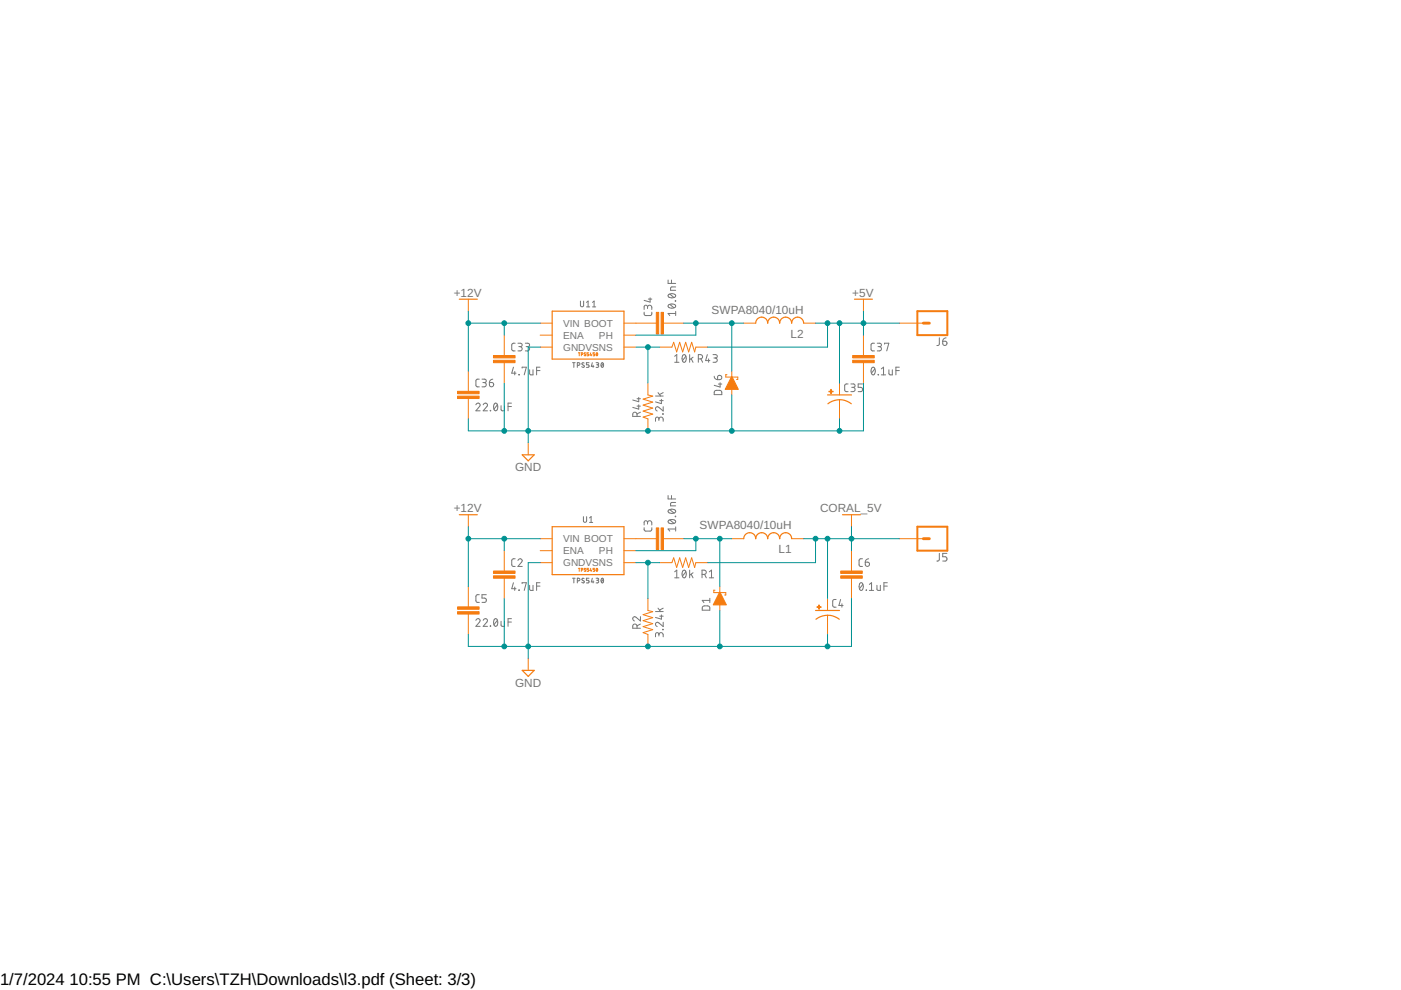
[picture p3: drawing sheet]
<svg xmlns="http://www.w3.org/2000/svg" width="297mm" height="210mm" viewBox="0 0 297 210" stroke-linecap="round" stroke-linejoin="round" font-family="sans-serif">
<g fill="none" stroke="#757575" stroke-width=".21">
<path d="M141.6 59.4v.7h1.7M142.4 59.4v.7M108.9 77.9l-.4 1.2h.9M109.1 78.8v.7M109.2 72.8h-.5l-.2 .3v1.1l.2 .2h.5M109.8 72.8h.6a.36 .36 0 0 1 .3 .3 .36 .36 0 0 1-.3 .4h-.4M110 79.4l.1 .1zM110.3 73.5a.46 .46 0 0 1 .4 .4 .46 .46 0 0 1-.4 .5h-.5M110.7 78v-.1h.9l-.5 1.6M111.4 72.8h.5a.36 .36 0 0 1 .4 .3 .36 .36 0 0 1-.4 .4h-.4M111.8 73.5a.46 .46 0 0 1 .5 .4 .46 .46 0 0 1-.5 .5h-.4M112.3 78.4v.9l.3 .2h.4v-1.1"/>
<path d="M113.8 78.6h.7M114.5 77.9h-.7v1.6M121.4 76.9h.5M121.7 76.9v1M122.4 77.4l.5-.1 .1-.2-.2-.2h-.4v1M123.1 63.8v.9l.2 .3 .4-.1v-1.1M123.8 77l-.2-.1-.2 .2 .5 .5v.2l-.2 .1-.4-.2M124.4 64.1l.3-.3v1.3M124.4 65.1h.6M124.9 76.9h-.6v.4l.5 .1 .1 .2-.1 .3h-.5M125.6 76.9l-.2 .8h.5M125.6 65.1h.7"/>
<path d="M125.6 64.1l.4-.3v1.3M125.8 77.4v.5M126.4 76.9l.5 .1-.1 .3h-.3M126.7 77.3l.2 .1v.4l-.5 .1M127.6 77v-.1a.5 .5 0 0 1 .4 .5 .5 .5 0 0 1-.4 .5l-.2-.5zM127.9 77.1l-.4 .6M136.6 66.2v.5l.3 .2h1.1l.2-.2v-.5M137.3 65.2a.46 .46 0 0 1 .4-.5 .46 .46 0 0 1 .5 .5v.4M137.3 65.4v-.3a.36 .36 0 0 0-.4-.4 .36 .36 0 0 0-.3 .4v.5M137.5 63.4h.7M137.8 63.1v1l-1.2-.4M141.8 64.6a1 1 0 0 1 1.5 .3 .95 .95 0 0 1-1.7 0z"/>
<path d="M141.8 62.5a1 1 0 0 1 1.5 .2 .95 .95 0 0 1-1.7 0zM142 64.5l.9 .8M142 62.4l.9 .7M143 75.5l.5-.3v1.6M143 76.8h1M143.2 63.8l.1 .1zM143.3 60.8l-1 .1-.1 .2v.5h1.1M143.3 66.5h-1.7l.4 .4M143.3 66v.9M144.8 75.3l.3-.1a.97 .97 0 0 1 0 1.6 1.02 1.02 0 0 1-.3-1.5zM145.4 75.5l-.7 1M146.2 75.2v1.6"/>
<path d="M146.5 76.1l.4 .7M146.9 75.7l-.7 .6M148.1 76.1h.4a.46 .46 0 0 0 .5-.5 .46 .46 0 0 0-.5-.4h-.4v1.6M148.6 76.1l.4 .7M150 75.2l-.4 1.3h.9M150.2 76.1v.7M151.2 75.2h.5a.36 .36 0 0 1 .4 .3 .36 .36 0 0 1-.4 .4h-.3M151.4 79.8l.2 .4 .5 .3M151.6 75.9a.46 .46 0 0 1 .5 .5 .46 .46 0 0 1-.5 .4h-.4M152.3 79.7a.47 .47 0 0 1 .7 .2 .47 .47 0 0 1-.4 .6h-.5zM184.9 78l.2-.1a.95 .95 0 0 1 0 1.6 1 1 0 0 1-.2-1.5zM185.4 72.8h-.5l-.2 .3v1.1l.2 .2h.5"/>
<path d="M185.5 78.2l-.7 .9M186 72.8h.5a.36 .36 0 0 1 .4 .3 .36 .36 0 0 1-.4 .4h-.3M186.2 79.4l.1 .1zM186.4 73.5a.46 .46 0 0 1 .5 .4 .46 .46 0 0 1-.5 .5h-.4M186.9 79.5h.9M186.9 78.2l.4-.3v1.6M187.5 73v-.2h.9l-.4 1.6M188.5 78.4v.9l.2 .2h.5v-1.1M189.9 78.6h.8M190.7 77.9h-.8v1.6M199.2 71.6l-.1 1.4-.5 .3M199.9 72.3h.5a.45 .45 0 0 1 .4 .5 .45 .45 0 0 1-.5 .4 .45 .45 0 0 1-.4-.4z"/>
<path d="M200.6 71.6l-.6 .3-.1 .4M100.9 85.8a.44 .44 0 0 1 .6-.3 .44 .44 0 0 1 .2 .7l-.8 .9h.9M101.6 80.4h-.5l-.2 .4v1l.2 .2h.5M102.2 80.4h.5a.36 .36 0 0 1 .4 .4 .36 .36 0 0 1-.4 .3h-.3M102.4 85.8a.45 .45 0 0 1 .7-.3 .45 .45 0 0 1 .1 .7l-.8 .9h1M102.7 81.1a.46 .46 0 0 1 .4 .5 .46 .46 0 0 1-.4 .4h-.5M103.8 81.1h.5a.45 .45 0 0 1 .4 .5 .45 .45 0 0 1-.5 .4 .45 .45 0 0 1-.4-.4zM103.9 87l.1 .1zM104.5 80.4l-.6 .3-.1 .4M104.8 85.6l.3-.1a.97 .97 0 0 1 0 1.6 1.02 1.02 0 0 1-.3-1.5zM105.5 85.8l-.8 .9M106.2 86l.1 .9 .2 .2h.5v-1.1"/>
<path d="M107.7 86.2h.7M108.4 85.5h-.7v1.6M135.1 88.3v-.5a.46 .46 0 0 0-.5-.4 .46 .46 0 0 0-.4 .4v.5h1.6M135.1 86.1h.7M135.1 84.5h.7M135.4 85.8v.9l-1.2-.3M135.4 84.3v.9l-1.2-.4M135.8 87.4l-.7 .4M139 84h1.6M139.5 83.2l.6 .8M139.7 88.9a.46 .46 0 0 1 .5-.5 .46 .46 0 0 1 .4 .5v.4M139.7 89.2v-.4a.36 .36 0 0 0-.4-.4 .36 .36 0 0 0-.3 .4v.5"/>
<path d="M139.9 84.9h.7M140.2 84.7v.9l-1.2-.4M140.5 87.7l.1 .1zM140.6 86.2v.9l-.9-.7a.44 .44 0 0 0-.7 .1 .44 .44 0 0 0 .3 .6M140.6 83.2l-.8 .5M151.6 82.9l1.2-.1 .2 .2v.7h-1.6zM152.3 81.4h.7M152.7 81.2v.9l-1.3-.4M179.8 81.4h-.5l-.2 .4v1l.2 .2h.5M180.4 81.4h.5a.36 .36 0 0 1 .4 .4 .36 .36 0 0 1-.4 .3h-.3M180.8 82.1a.46 .46 0 0 1 .5 .5 .46 .46 0 0 1-.5 .4h-.4M182.9 81.4h-1v.7h.6a.46 .46 0 0 1 .4 .5 .46 .46 0 0 1-.4 .4h-.6"/>
<path d="M109.2 118.5l-.6 .1-.1 .2v1.1l.2 .2h.5M109.8 118.8a.44 .44 0 0 1 .6-.3 .44 .44 0 0 1 .2 .7l-.8 .9h.9M123.7 109.5v1.1l.3 .1 .3-.1 .1-1.1M125 109.8l.3-.3v1.3M125 110.8h.7M136.6 111.9v.5l.3 .2h1.1l.2-.2v-.5M137.3 110.8a.46 .46 0 0 1 .4-.4 .46 .46 0 0 1 .5 .4v.5M137.3 111.1v-.3a.36 .36 0 0 0-.4-.4 .36 .36 0 0 0-.3 .4v.5M141.6 105.1v.7h1.7M141.8 110.3a1 1 0 0 1 1.5 .3 .95 .95 0 0 1-1.7 0zM141.8 108.2a1 1 0 0 1 1.5 .2 .95 .95 0 0 1-1.7 0zM142 110.2l.9 .8"/>
<path d="M142 108.1l.9 .7M142.4 105.1v.7M143.2 109.5l.1 .1zM143.3 106.5h-.8l-.3 .3v.5h1.1M143.3 111.7v.9M143.3 112.2h-1.7l.4 .4M182.9 118.5h-.5l-.3 .3 .1 1.1 .2 .2h.5M183.5 119.2h.5a.45 .45 0 0 1 .4 .5 .45 .45 0 0 1-.5 .4 .45 .45 0 0 1-.4-.4zM184.2 118.5l-.6 .3-.1 .4M199.2 117.3l-.1 1.4-.5 .3M200.8 117.3h-.9v.7h.5a.46 .46 0 0 1 .4 .5 .46 .46 0 0 1-.4 .5h-.5M100.9 131.5a.44 .44 0 0 1 .6-.3 .44 .44 0 0 1 .2 .7l-.8 .9h.9"/>
<path d="M101.6 126.1h-.5l-.2 .3v1.1l.2 .2h.5M102.4 131.5a.45 .45 0 0 1 .7-.3 .45 .45 0 0 1 .1 .7l-.8 .9h1M103.1 126.1h-.9v.7h.5a.46 .46 0 0 1 .4 .5 .46 .46 0 0 1-.4 .4h-.5M103.9 132.7l.1 .1zM104.8 131.3l.3-.1a.97 .97 0 0 1 0 1.6 1.02 1.02 0 0 1-.3-1.5zM105.5 131.5l-.8 .9M106.2 131.7l.1 .9 .2 .2h.5v-1.1M107.7 131.9h.7M108.4 131.2h-.7v1.6M108.9 123.5l-.4 1.3h.9M109.1 124.5v.7M110 125.1l.1 .1z"/>
<path d="M110.7 123.7v-.2h.9l-.5 1.7M112.3 124.1v.9l.3 .2h.4v-1.1M113.8 124.3h.7M114.5 123.5h-.7v1.7M121.4 122.6h.5M121.7 122.6v1M122.4 123.1l.5-.1 .1-.2-.2-.2h-.4v1M123.8 122.7l-.2-.1-.2 .2 .5 .5v.2l-.2 .1-.4-.2M124.9 122.6h-.6v.4l.5 .1 .1 .2-.1 .3h-.5M125.6 122.6l-.2 .8h.5M125.8 123.1v.5M126.4 122.6l.5 .1-.1 .3h-.3"/>
<path d="M126.7 123l.2 .1v.4l-.5 .1M127.6 122.7v-.1a.5 .5 0 0 1 .4 .5 .5 .5 0 0 1-.4 .5l-.2-.5zM127.9 122.8l-.4 .6M135.1 133.2v-.4a.46 .46 0 0 0-.5-.5 .46 .46 0 0 0-.4 .5v.4h1.6M135.8 130.7v1l-.9-.8a.44 .44 0 0 0-.7 .1 .44 .44 0 0 0 .3 .7M135.8 132.3l-.7 .4M139 129.7h1.6M139.5 128.9l.6 .8M139.7 134.6a.46 .46 0 0 1 .5-.5 .46 .46 0 0 1 .4 .5v.4M139.7 134.9v-.4a.36 .36 0 0 0-.4-.4 .36 .36 0 0 0-.3 .4v.5M139.9 130.6h.7M140.2 130.4v.9l-1.2-.4"/>
<path d="M140.5 133.4l.1 .1zM140.6 131.9v.9l-.9-.7a.44 .44 0 0 0-.7 .1 .44 .44 0 0 0 .3 .6M140.6 128.9l-.8 .4M143 121.2l.5-.3v1.6M143 122.5h1M144.8 121l.3-.1a.97 .97 0 0 1 0 1.6 1.02 1.02 0 0 1-.3-1.5zM145.4 121.2l-.7 1M146.2 120.9v1.6M146.5 121.8l.4 .7M146.9 121.4l-.7 .6M148.8 121.8h.5a.46 .46 0 0 0 .5-.5 .46 .46 0 0 0-.5-.4h-.5v1.6M149 128.6l1.2-.1 .3 .2v.7h-1.6z"/>
<path d="M149.4 121.8l.4 .7M150.4 122.5h.9M150.4 121.2l.5-.3v1.6M150.5 126.9v.9M150.5 127.3h-1.6l.3 .5M177.3 127.1h-.5l-.2 .4v1l.2 .2h.5M178.2 127.1l-.3 1.3h.9M178.5 128v.7M182.4 123.7l.1-.1a.8 .8 0 0 1 .6 .5 .8 .8 0 0 1-.2 .8l-.3 .3a1.04 1.04 0 0 1-.2-1.5zM182.9 123.9l-.7 .9M183.6 125.1l.1 .1zM184.3 125.2h.9"/>
<path d="M184.3 123.9l.5-.4v1.7M185.9 124.1v.9l.3 .2h.4v-1.1M187.4 124.3h.7M188.1 123.5h-.7v1.7"/>
</g>
<g fill="#f57c10" stroke="#f57c10" stroke-width=".21">
<path d="M104.6 76.4h4.6v.5h-4.6z"/>
<path d="M104.6 75.4h4.6v.5h-4.6z"/>
<path d="M140.2 66.2h.5v4.6h-.5z"/>
<path d="M139.1 66.2h.6v4.6h-.6z"/>
<path d="M175.7 83h.9v.1h-.9z"/>
<path d="M176.1 82.6h.2v.9h-.2z"/>
<path d="M97 84h4.6v.5h-4.6z"/>
<path d="M97 83h4.6v.5h-4.6z"/>
<path d="M180.8 76.4h4.6v.5h-4.6z"/>
<path d="M180.8 75.4h4.6v.5h-4.6z"/>
<path d="M104.6 122.1h4.6v.5h-4.6z"/>
<path d="M104.6 121.1h4.6v.5h-4.6z"/>
<path d="M140.2 111.9h.5v4.6h-.5z"/>
<path d="M139.1 111.9h.6v4.6h-.6z"/>
<path d="M173.2 128.7h.9v.1h-.9z"/>
<path d="M173.6 128.3h.1v.9h-.1z"/>
<path d="M97 129.7h4.6v.5h-4.6z"/>
<path d="M97 128.7h4.6v.5h-4.6z"/>
<path d="M178.2 122.1h4.6v.5h-4.6z"/>
<path d="M178.2 121.1h4.6v.5h-4.6z"/>
</g>
<g fill="none" stroke="#f57c10" stroke-width=".21">
<path d="M99.3 63.4v2.6M99.3 78.7v4.3M106.9 71.1v4.3M106.9 76.9v4.3M114.5 68.5h2.6M114.5 73.6h2.6M114.5 71.1h2.6M122.6 74.8h.4M122.8 74.8v.6M123.3 75.1h.2l.1-.2-.3-.1v.6M124.2 74.8l-.3 .1 .3 .5-.4-.1M124.8 74.8h-.3v.3l.3 .1-.1 .2h-.2"/>
<path d="M125.2 74.8l-.1 .5h.4M125.3 75.1v.3M126.1 74.8h-.3v.3l.3 .1-.1 .2h-.2M126.5 74.8a.29 .29 0 0 1 .2 .3 .29 .29 0 0 1-.2 .3zM126.7 74.9l-.3 .4M132.3 68.5h6.8M132.3 73.6h2.5M132.3 71.1h2.5M139.9 73.6h2.6l.3-1 .7 2 .6-2 .6 2 .7-2 .6 2 .6-2 .7 2 .2-1h2.6M140.7 68.5h4.3M154.1 79.4h-.2v.5h2.5v.6h-.2M155.2 78.7v1.2"/>
<path d="M157.7 68.5h2.5M170.4 68.5h2.5M183.1 63.4v2.6M183.1 71.1v4.3M183.1 76.9v4.3M190.7 68.5h5.1M99.3 84.5v4.3M112 93.9v2.5M137.4 81.2v2.5l1 .3-2 .6 2 .7-2 .6 2 .6-2 .7 2 .6-2 .6 1 .4v2.6M155.2 82.5v1.2M178 81.2v2.5M178 84.8v4"/>
<path d="M99.3 109.1v2.6M106.9 116.8v4.3M114.5 114.2h2.6M114.5 119.3h2.6M114.5 116.8h2.6M132.3 114.2h6.8M132.3 119.3h2.5M132.3 116.8h2.5M139.9 119.3h2.6l.3-1 .7 2 .6-2 .6 2 .7-2 .6 2 .6-2 .7 2 .2-1h2.6M140.7 114.2h4.3M155.2 114.2h2.5M167.9 114.2h2.5"/>
<path d="M180.5 109.1v2.6M180.5 116.8v4.3M190.7 114.2h5.1M99.3 124.4v4.3M99.3 130.2v4.3M106.9 122.6v4.3M112 139.6v2.5M122.6 120.5h.4M122.8 120.5v.6M123.3 120.8h.2l.1-.2-.3-.1v.6M124.2 120.5l-.3 .1 .3 .5-.4-.1M124.8 120.5h-.3v.3l.3 .1-.1 .2h-.2"/>
<path d="M125.2 120.5l-.1 .5h.4M125.3 120.8v.3M126.1 120.5h-.3v.3l.3 .1-.1 .2h-.2M126.4 120.6l.1-.1a.29 .29 0 0 1 .2 .3 .29 .29 0 0 1-.2 .3zM126.7 120.6l-.3 .4M137.4 126.9v2.5l1 .3-2 .6 2 .7-2 .6 2 .6-2 .7 2 .6-2 .6 1 .4v2.6M151.6 125.1h-.3v.5h2.6v.6h-.3M152.6 124.4v1.2M152.6 128.2v1.2M175.5 126.9v2.5M175.5 130.5v4M180.5 122.6v4.3"/>
</g>
<g fill="#f57c10" stroke="#f57c10" stroke-width=".21">
<path d="M155.1 79.9l1.4 2.7h-2.7z" fill-rule="evenodd"/>
<path d="M152.6 125.6l1.4 2.7h-2.8z" fill-rule="evenodd"/>
</g>
<g fill="none" stroke="#f57c10" stroke-width=".25">
<path d="M97.4 63.4h3.8M117.1 66h15.2v10.1h-15.2zM160.2 68.5a1.27 1.27 0 0 1 1.3-1.3 1.27 1.27 0 0 1 1.3 1.3 1.27 1.27 0 0 1 1.2-1.3 1.27 1.27 0 0 1 1.3 1.3 1.27 1.27 0 0 1 1.3-1.3 1.27 1.27 0 0 1 1.3 1.3 1.27 1.27 0 0 1 1.2-1.3 1.27 1.27 0 0 1 1.3 1.3M181.2 63.4h3.8M110.7 96.4h2.6l-1.3 1.3zM175.5 83.7h5M175.5 85.6a4 4 0 0 1 5 0M97.4 109.1h3.8M117.1 111.7h15.2v10.1h-15.2zM157.7 114.2a1.27 1.27 0 0 1 1.3-1.3 1.27 1.27 0 0 1 1.2 1.3 1.27 1.27 0 0 1 1.3-1.3 1.27 1.27 0 0 1 1.3 1.3 1.27 1.27 0 0 1 1.2-1.3 1.27 1.27 0 0 1 1.3 1.3 1.27 1.27 0 0 1 1.3-1.3 1.27 1.27 0 0 1 1.3 1.3M178.6 109.1h3.8M172.9 129.4h5.1"/>
<path d="M173 131.3a4 4 0 0 1 4.9 0M110.7 142.1h2.6l-1.3 1.3z"/>
</g>
<path d="M194.5 66h6.4v5.1h-6.4zM194.5 111.7h6.4v5.1h-6.4z" fill="none" stroke="#f57c10" stroke-width=".42"/>
<path d="M195.8 68.5h1.2M195.8 114.2h1.2" fill="none" stroke="#f57c10" stroke-width=".61"/>
<g fill="none" stroke="#009292" stroke-width=".21">
<path d="M99.3 66v12.7M99.3 68.5h15.2M106.9 68.5v2.6M114.5 73.6h-2.5v20.3M134.8 73.6h5.1M137.4 73.6v7.6M145 68.5h12.7M147.5 68.5v2.6h-12.7M155.2 68.5v10.2M172.9 68.5h17.8M175.5 68.5v5.1h-25.4M178 68.5v12.7"/>
<path d="M183.1 66v5.1M106.9 81.2v10.2M155.2 83.7v7.7M178 88.8v2.6M183.1 81.2v10.2h-83.8v-2.6M99.3 111.7v12.7M99.3 114.2h15.2M106.9 114.2v2.6M114.5 119.3h-2.5v20.3M134.8 119.3h5.1M137.4 119.3v7.6M145 114.2h10.2"/>
<path d="M147.5 114.2v2.6h-12.7M152.6 114.2v10.2M170.4 114.2h20.3M172.9 114.2v5.1h-22.8M175.5 114.2v12.7M180.5 111.7v5.1M106.9 126.9v10.2M152.6 129.4v7.7M175.5 134.5v2.6M180.5 126.9v10.2h-81.2v-2.6"/>
</g>
<g fill="#009292" stroke="#009292" stroke-width=".21">
<circle cx="112" cy="91.4" r=".51"/>
<circle cx="106.9" cy="91.4" r=".51"/>
<circle cx="178" cy="91.4" r=".51"/>
<circle cx="137.4" cy="91.4" r=".51"/>
<circle cx="155.2" cy="91.4" r=".51"/>
<circle cx="112" cy="137.1" r=".51"/>
<circle cx="106.9" cy="137.1" r=".51"/>
<circle cx="175.5" cy="137.1" r=".51"/>
<circle cx="137.4" cy="137.1" r=".51"/>
<circle cx="152.6" cy="137.1" r=".51"/>
<circle cx="147.5" cy="68.5" r=".51"/>
<circle cx="155.2" cy="68.5" r=".51"/>
<circle cx="137.4" cy="73.6" r=".51"/>
<circle cx="147.5" cy="114.2" r=".51"/>
<circle cx="152.6" cy="114.2" r=".51"/>
<circle cx="137.4" cy="119.3" r=".51"/>
<circle cx="178" cy="68.5" r=".51"/>
<circle cx="183.1" cy="68.5" r=".51"/>
<circle cx="175.5" cy="68.5" r=".51"/>
<circle cx="175.5" cy="114.2" r=".51"/>
<circle cx="180.5" cy="114.2" r=".51"/>
<circle cx="172.9" cy="114.2" r=".51"/>
<circle cx="99.3" cy="68.5" r=".51"/>
<circle cx="106.9" cy="68.5" r=".51"/>
<circle cx="99.3" cy="114.2" r=".51"/>
<circle cx="106.9" cy="114.2" r=".51"/>
</g>
<g font-size="3.5">
<text x="0" y="208.9">1/7/2024</text>
<text x="14.7" y="208.9">10:55 PM C:\Users\TZH\Downloads\l3.pdf (Sheet: 3/3)</text>
</g>
<g font-size="2.5" fill="#757575">
<text x="96.2" y="62.9">+12V</text>
<text x="180.7" y="62.9">+5V</text>
<text x="150.9" y="66.5">SWPA8040/10uH</text>
<text x="167.6" y="71.6">L2</text>
<text x="109.2" y="99.9">GND</text>
<text x="96.2" y="108.6">+12V</text>
<text x="148.3" y="112.2">SWPA8040/10uH</text>
<text x="173.9" y="108.6">CORAL_5V</text>
<text x="165" y="117.3">L1</text>
<text x="109.2" y="145.6">GND</text>
</g>
<g font-size="2.1" fill="#757575">
<text x="119.4" y="69.3">VIN BOOT</text>
<text x="119.4" y="71.8">ENA</text>
<text x="127" y="71.8">PH</text>
<text x="119.4" y="74.4">GNDVSNS</text>
<text x="119.4" y="115">VIN BOOT</text>
<text x="119.4" y="117.5">ENA</text>
<text x="127" y="117.5">PH</text>
<text x="119.4" y="120">GNDVSNS</text>
</g>
</svg>
